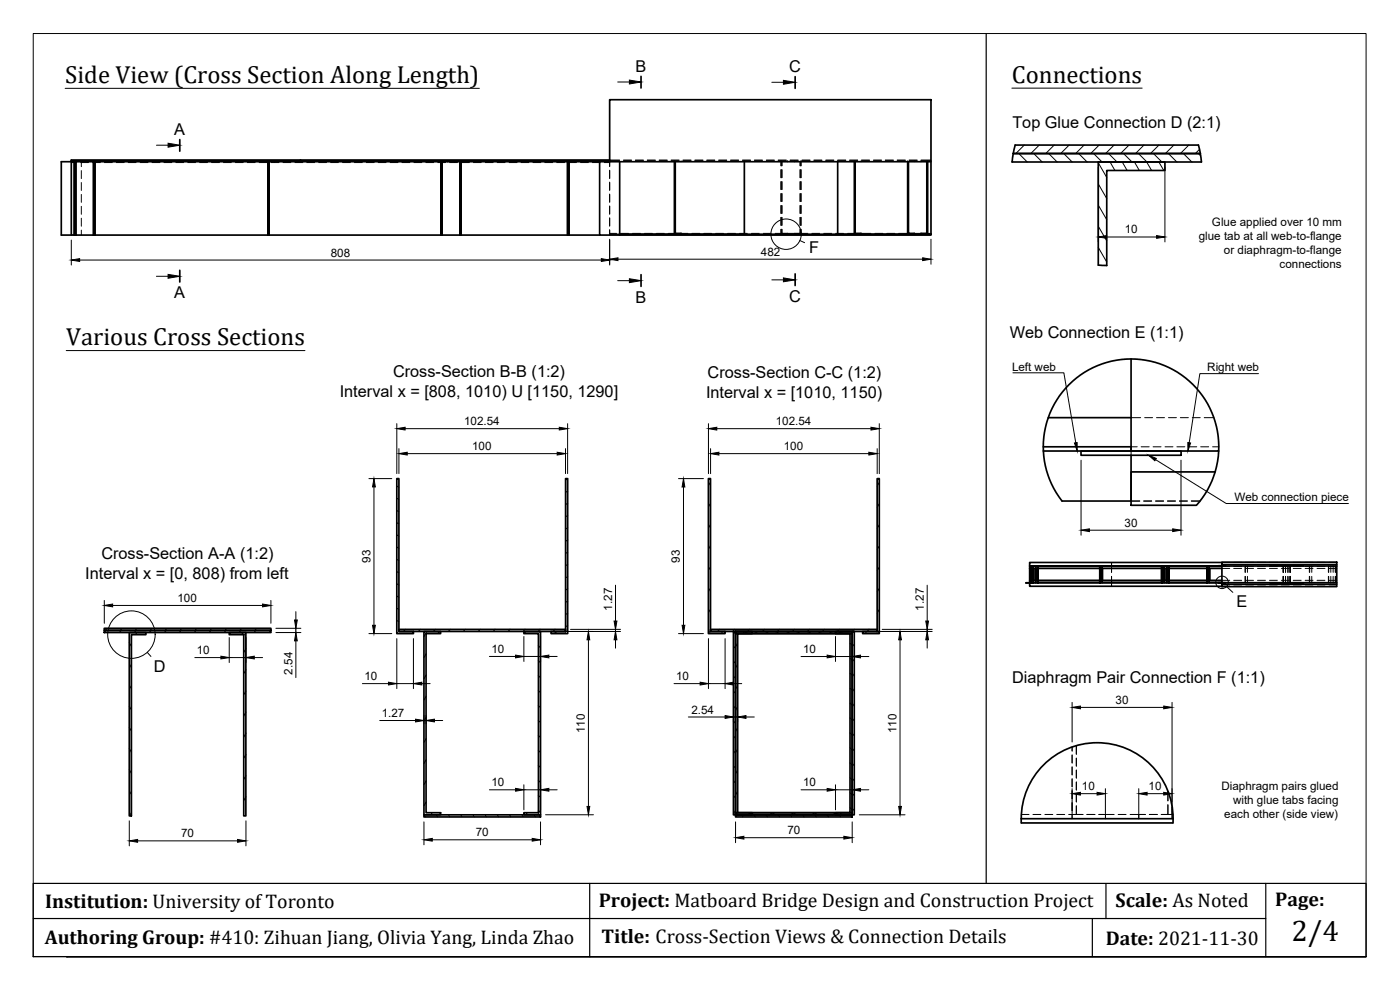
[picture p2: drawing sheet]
<svg xmlns="http://www.w3.org/2000/svg" width="420mm" height="297mm" viewBox="0 0 420 297" stroke-linecap="round" stroke-linejoin="round" font-family="sans-serif">
<!-- layer: Visible -->
<g fill="none" stroke="#000" stroke-width=".51">
<path d="M183 29.9h96.4v18.6h-96.4zM21.4 48h68.8v.3h-68.8zM22.4 48.5v22h.2v-22M28.1 48.5v22h.3v-22M80.4 48.5v22h.2v-22M132.4 48.5v22h.3v-22M138.1 48.5v22h.3v-22M170.4 48.5v22h.2v-22M180 48.5v22h6M183 48h-92.8v.3h92.8h-161.6v.2h161.6M186 48.5v22M202.4 48.5v21.8h2v-.3h-1.8v-21.5"/>
<path d="M223.4 48.5v21.8M251.4 48.5v21.8M256.4 48.5v21.8h2v-.3h-1.8v-21.5M272.4 48.5v21.8h2v-.3h-1.8v-21.5M278.2 48.5v21.5h-1.8v.3h2v-21.8M279.4 48.5v21.8M304.1 46.1h56.1M304.1 46.1l-.4 2.5h56.9l-.4-2.5M304.7 43.5h54.9M304.7 43.5l-.6 2.6M359.7 43.5l.5 2.6M21.4 70.5h-3v-22h3v22h158.6"/>
<path d="M186 70.3h93.4M279.4 70.3v.2h-93.4M329.6 79.5l2.6 .2-.1-28.6h17.5v-2.5h-20v31M339.4 107.7a26.3 26.3 0 0 0-24.8 17.6M339.4 107.7a26.3 26.3 0 0 1 26.3 27.6h-26.3zM313.1 134.1h26.3v1.2h-26.3M313.1 135.3a26.3 26.3 0 0 0 5.6 15h20.7v-13.7M324.4 135.3h30.1v1.3h-30.1zM339.4 125.3h-24.8l-1.1 4.3-.4 3v2.7M365.7 135.3l-.3 3.2-.7 3.1M119.1 143.6h.6v45.9h4.4v.6h-5zM169.7 143.6h.7v46.5h-5v-.6h4.3z"/>
<path d="M212.6 143.6h.6v45.9h4.4v.6h-5zM263.2 143.6h.7v46.5h-5v-.6h4.3zM339.4 141.6h25.3a26.1 26.1 0 0 1-5.6 10h-19.7zM307.9 174.8l58.8-.1zM309 174.9v1h57.7v-1M309 169.8l58.8-.1-1.1 .2zM309 169.9v4.2M309 170.5h.4M309.4 174.1h-.4v.6M309.4 169.8l.1 5zM309.5 170.5h1.9M309.5 174.1h1.9"/>
<path d="M310.1 170.5v3.6M310.8 170.5v3.6M311.4 169.8l.1 5zM311.5 170.5h18.6M311.5 174.1h18.6M330.1 169.8l.1 5zM330.2 170.5h18.5M330.2 174.1h18.5M330.8 170.5v3.6M348.7 169.8v5zM348.7 170.5h2M348.7 174.1h2"/>
<path d="M349.4 170.5v3.6M350.1 170.5v3.6M350.7 169.8l.1 5zM350.8 170.5h11.4M350.8 174.1h11.4M362.2 169.8l.1 5zM362.3 170.5h4.4M362.3 174.1h4.4M362.9 170.5v3.6M365.7 174.8l2.1 .1zM366.7 169.7v-.9h-57.7v1M366.7 169.8h34.5v5h-34.5z"/>
<path d="M366.7 168.7h34.5v.7h-34.5zM366.7 175.3h34.5v.7h-34.5zM381.2 169.8h10M381.2 174.8h10M401.2 169.4v.4M401.2 174.8v.5M31.3 188.5h50v.7h-50zM31.3 189.2h50v.6h-50zM38.8 189.8h5v.6h-4.4v54.4h-.6zM68.8 189.8h5v55h-.6v-54.4h-4.4zM119.7 188.8h50v.7h-50zM127.2 189.5h5v.6h-4.3v53.7h4.3v.7h-5z"/>
<path d="M157.2 189.5h5v55h-5v-.7h4.4v-53.7h-4.4zM213.2 188.8h50v.7h-50zM220.1 189.5h.6v55h-.6zM220.7 189.5h5v.6h-4.3v53.7h4.3v.7h-5zM220.7 189.5h35v.6h-35zM250.7 189.5h5v55h-5v-.7h4.4v-53.7h-4.4zM255.7 189.5h.7v55h-.7zM127.2 244.5h35v.6h-35zM220.7 244.5h35v.6h-35zM220.7 243.8h35v.7h-35zM306.5 245.6h45.5M306.5 245.6a22.8 22.8 0 0 1 22.8-22.8 22.8 22.8 0 0 1 22.8 22.8"/>
<path d="M352.1 245.6l-.1 1.3h-45.5v-1.3"/>
</g>
<!-- layer: Hidden -->
<g fill="none" stroke="#000" stroke-width=".3">
<path d="M21.4 48.8h1.6M22.4 48.3v.2M24.2 48.8h2.4M24.4 48.3v1.7M24.4 51.2v2.4M24.4 54.8v2.3M24.4 58.3v2.4M26.4 48.3v.2M27.8 48.8h2.3M28.4 48.3v.2M31.3 48.8h2.4M34.9 48.8h2.4"/>
<path d="M38.5 48.8h2.4M42.1 48.8h2.3M45.6 48.8h2.4M49.2 48.8h2.4M52.8 48.8h2.3M56.3 48.8h2.4M59.9 48.8h2.4M63.5 48.8h2.4M67.1 48.8h2.3M70.6 48.8h2.4M74.2 48.8h2.4M77.8 48.8h2.4"/>
<path d="M80.4 48.3v.2M81.3 48.8h2.4M82.4 48.3v.2M84.9 48.8h2.4M88.5 48.8h2.4M92.1 48.8h2.3M95.6 48.8h2.4M99.2 48.8h2.4M102.8 48.8h2.4M106.3 48.8h2.4M109.9 48.8h2.4M113.5 48.8h2.4"/>
<path d="M117.1 48.8h2.3M120.6 48.8h2.4M124.2 48.8h2.4M127.8 48.8h2.4M131.4 48.8h2.3M132.4 48.3v.2M134.4 48.3v.2M134.9 48.8h2.4M136.4 48.3v.2M138.4 48.3v.2M138.5 48.8h2.4M142.1 48.8h2.3"/>
<path d="M145.6 48.8h2.4M149.2 48.8h2.4M152.8 48.8h2.4M156.4 48.8h2.3M159.9 48.8h2.4M163.5 48.8h2.4M167.1 48.8h2.4M170.4 48.3v.2M170.6 48.8h2.4M172.4 48.3v.2M174.2 48.8h2.4M177.8 48.8h2.4"/>
<path d="M181.4 48.8h1.6M183 48.3h2.9M183 48h2.9M183 48.5v1.5M183 51.1v2.5M183 54.6v2.5M183 58.2v2.5M187.1 48.3h2.4M187.1 48h2.4M190.7 48.3h2.4M190.7 48h2.4M194.3 48.3h2.4"/>
<path d="M194.3 48h2.4M197.8 48.3h2.4M197.8 48h2.4M201.4 48.3h2.4M201.4 48h2.4M202.4 48.3v.2M204.4 48.3v.2M205 48.3h2.4M205 48h2.4M208.6 48.3h2.3M208.6 48h2.3M212.1 48.3h2.4"/>
<path d="M212.1 48h2.4M215.7 48.3h2.4M215.7 48h2.4M219.3 48.3h2.4M219.3 48h2.4M222.8 48.3h2.4M222.8 48h2.4M223.4 48.3v.2M226.4 48.3h2.4M226.4 48h2.4M230 48.3h2.4M230 48h2.4"/>
<path d="M233.6 48.3h2.3M233.6 48h2.3M234.4 48.3v1.4M234.4 50.9v2.4M234.4 54.5v2.4M234.4 58.1v2.4M234.7 48.5v1.2M234.7 50.9v2.4M234.7 54.5v2.4M234.7 58.1v2.4M236.4 48.3v.2M237.1 48.3h2.4"/>
<path d="M237.1 48h2.4M238.4 48.3v.2M240.1 48.5v1.2M240.1 50.9v2.4M240.1 54.5v2.4M240.1 58.1v2.4M240.4 48.3v1.4M240.4 50.9v2.4M240.4 54.5v2.4M240.4 58.1v2.4M240.7 48.3h2.4M240.7 48h2.4"/>
<path d="M244.3 48.3h2.4M244.3 48h2.4M247.8 48.3h2.4M247.8 48h2.4M251.4 48h2.4M253.8 48.3h-2.4v.2M255 48.3h2.4M255 48h2.4M256.4 48.3v.2M258.4 48.3v.2M258.6 48.3h2.3M258.6 48h2.3"/>
<path d="M262.1 48.3h2.4M262.1 48h2.4M265.7 48.3h2.4M265.7 48h2.4M269.3 48.3h2.4M269.3 48h2.4M272.4 48.3v.2M272.9 48.3h2.3M272.9 48h2.3M274.4 48.3v.2M276.4 48h3M278.4 48.3v.2"/>
<path d="M279.4 48.3h-3v.2M24.4 61.9v2.4M24.4 65.5v2.4M24.4 69.1v1.4M183 61.8v2.5M183 65.3v2.6M183 68.9v1.6M183 70h2.1M183 70.3h3M186.3 70h2.3M189.8 70h2.4M193.4 70h2.4"/>
<path d="M197 70h2.3M200.6 70h2M204.4 70h2M207.6 70h2.4M211.2 70h2.4M214.8 70h2.3M218.3 70h2.4M221.9 70h2.4M225.5 70h2.4M229 70h2.4M232.6 70h2.1M234.4 61.7v2.3"/>
<path d="M234.4 65.2v2.4M234.4 68.8v1.5M234.7 68.8v1.2h1.7M234.7 61.7v2.3M234.7 65.2v2.4M236.4 70h6M236.4 70v.3M238.4 70v.3M240.1 61.7v2.3M240.1 65.2v2.4M240.1 68.8v1.2M240.4 61.7v2.3"/>
<path d="M240.4 65.2v2.4M240.4 68.8v1.5M243.6 70h2.4M247.2 70h2.4M250.8 70h2.4M254.4 70h2.2M258.4 70h3M262.6 70h2.3M266.1 70h2.4M269.7 70h2.9M274.4 70h2M278.2 70h1.2"/>
<path d="M339.4 135.3v1.3M339.4 125.3h2.9M339.4 134.1h1.9M342.5 134.1h2.4M343.5 125.3h2.4M346.1 134.1h2.3M347.1 125.3h2.4M349.6 134.1h2.4M350.7 125.3h2.4M353.2 134.1h2.4M354.2 125.3h2.4M356.8 134.1h2.4"/>
<path d="M357.8 125.3h2.4M360.3 134.1h2.4M361.4 125.3h2.9M363.9 134.1h1.9M339.4 150.3h2.7M343.2 150.3h2.4M346.8 150.3h2.4M350.4 150.3h2.4M354 150.3h2.3M357.5 150.3h2.7M309 174.8v.1M309.4 170.5h.1"/>
<path d="M309.4 174.1h.1M310.1 174.1v.7h-.6M310.1 169.8v.7M310.8 169.8v.7M310.8 174.1v.7M311.4 170.5h.1M311.4 174.1h.1M330.1 170.5h.1M330.1 174.1h.1M330.8 169.8v.7M330.8 174.1v.7M333.6 168.8v2.9"/>
<path d="M333.6 172.9v3M348.7 170.5h.1M348.7 174.1h.1M349.4 169.8v.7M349.4 174.1v.7M350.1 169.8v.7M350.1 174.1v.7M350.7 170.5h.1M350.7 174.1h.1M362.2 170.5h.1M362.2 174.1h.1M362.9 169.8v.7"/>
<path d="M362.9 174.1v.7M366.7 169.7v.1M366.7 174.8v.1M366.7 175.9h2.4M366.7 168.8h2.4M366.7 170.5h2.4M366.7 174.1h2.4M366.7 169.9h2.4M366.7 174.7h2.4M370.2 175.9h2.4M370.2 168.8h2.4M370.2 170.5h2.4"/>
<path d="M370.2 174.1h2.4M370.2 169.9h2.4M370.2 174.7h2.4M373.7 169.8v1.9M373.7 172.9v1.9M373.8 169.8v1.9M373.8 172.9v1.9M373.8 175.9h2.4M373.8 168.8h2.4M373.8 170.5h2.4M373.8 174.1h2.4M373.8 169.9h2.4"/>
<path d="M373.8 174.7h2.4M374.4 169.8v1.9M374.4 172.9v1.9M377.4 175.9h2.4M377.4 168.8h2.4M377.4 170.5h2.4M377.4 174.1h2.4M377.4 169.9h2.4M377.4 174.7h2.4M381 175.9h2.3M381 168.8h2.3M381 170.5h2.3"/>
<path d="M381 174.1h2.3M381 169.9h2.3M381 174.7h2.3M384.5 175.9h2.4M384.5 168.8h2.4M384.5 170.5h2.4M384.5 174.1h2.4M384.5 169.9h2.4M384.5 174.7h2.4M385.1 169.8v1.9M385.1 172.9v1.9M385.2 169.8v1.9"/>
<path d="M385.2 172.9v1.9M385.8 169.8v1.9M385.8 172.9v1.9M386.5 169.8v1.9M386.5 172.9v1.9M387.1 169.8v1.9M387.1 172.9v1.9M387.2 169.8v1.9M387.2 172.9v1.9M388.1 175.9h2.4M388.1 168.8h2.4M388.1 170.5h2.4"/>
<path d="M388.1 174.1h2.4M388.1 169.9h2.4M388.1 174.7h2.4M391.7 175.9h2.4M391.7 168.8h2.4M391.7 170.5h2.4M391.7 174.1h2.4M391.7 169.9h2.4M391.7 174.7h2.4M393 169.8v1.9M393 172.9v1.9M393.7 169.8v1.9"/>
<path d="M393.7 172.9v1.9M395.3 175.9h2.3M395.3 168.8h2.3M395.3 170.5h2.3M395.3 174.1h2.3M395.3 169.9h2.3M395.3 174.7h2.3M398.7 169.8v1.9M398.7 172.9v1.9M398.8 169.8v1.9M398.8 172.9v1.9M398.8 175.9h2.4"/>
<path d="M398.8 168.8h2.4M398.8 170.5h2.4M398.8 174.1h2.4M398.8 169.9h2.4M398.8 174.7h2.4M399.4 169.8v1.9M399.4 172.9v1.9M400.1 169.8v1.9M400.1 172.9v1.9M400.7 169.8v1.9M400.7 172.9v1.9M400.8 169.8v1.9"/>
<path d="M400.8 172.9v1.9M321.8 224.1v1.2M321.8 226.5v2.4M321.8 230.1v2.4M321.8 233.7v2.4M321.8 237.3v2.4M323 223.7v2.6M323 227.5v2.4M323 231.1v2.4M323 234.6v2.4M323 238.2v2.4M350.5 237.4v2.9"/>
<path d="M306.5 244.4h2.3M310 244.4h2.4M313.6 244.4h2.4M317.1 244.4h2.4M320.7 244.4h2.3M321.8 240.8v2.4M321.8 244.4v1.2M323 241.8v2.6h2M326.2 244.4h2.4M329.8 244.4h2v1.2M331.8 244.4h2.6M335.6 244.4h2.3"/>
<path d="M339.2 244.4h4.5M341.8 244.4v1.2M344.9 244.4h2.4M348.5 244.4h3.5M350.5 241.5v2.9M351.8 242.1v3.5"/>
</g>
<!-- layer: Border -->
<path d="M10 10.1h400v276.9h-400z" fill="none" stroke="#000" stroke-width=".3"/>
<!-- layer: TitleBlock -->
<path d="M10 265.1h400v21.9h-400zM10 275.6h369.9M177 265.1v21.9M327.8 275.7v11.3M331.9 265.1v10.5M379.9 265.1v21.9M410 287h-390h390" fill="none" stroke="#000" stroke-width=".36"/>
<circle cx="20" cy="287" r=".18" fill="#000"/>
<!-- layer: Dimensions -->
<g fill="none" stroke="#000" stroke-width=".3">
<path d="M329.6 50.1v22.5M349.6 50.1v22.5M21.4 72v7.5M23.9 78h156.6M183 71.8v7.7M185.5 77.8h91.4M279.4 71.8v7.5M332.1 71.1h15M119.1 127.1v15M119.7 134.6v7.5M121.6 128.6h46.3M122.2 136.1h45"/>
<path d="M169.7 134.6v7.5M170.3 127.1v15M212.6 127.1v15M213.3 134.6v7.5M215.1 128.6h46.3M215.8 136.1h45M263.2 134.6v7.5M263.9 127.1v15M324.4 138.1v22.5M354.4 138.1v22.5M110.7 143.6h6.9M112.2 146.1v41.5"/>
<path d="M203.6 143.6h7.5M205.1 146.1v41.5M326.9 159.1h25M184.7 175.6v10.7M278.3 175.6v10.7M31.3 180.2v6.8M33.8 181.7h45M58.5 197.3h7.8M68.8 191.3v7.5M68.8 197.3h5M73.8 191.3v7.5M76.3 197.3h2.5"/>
<path d="M81.3 180.2v6.8M82.8 188.5h7.5M82.8 189.8h7.5M88.8 183.5v2.5M88.8 188.5v1.3M88.8 192.3v11M110.7 190.1h6.9M119.1 191.6v15M124.1 191.6v15M146.9 197h7.8M157.2 191v7.5M157.2 197h5"/>
<path d="M162.2 191v7.5M163.7 189.5h22.5M164.7 197h2.5M171.2 188.8h15M176.6 192v50M184.7 188.8v.7M184.7 192v2.5M203.6 190.1h7.5M212.6 191.6v15M217.6 191.6v15M240.4 197h7.8M250.7 197h5.1"/>
<path d="M250.7 191v7.5M255.8 191v7.5M257.9 189.5h21.9M258.3 197h2.5M264.8 188.8h15M270.1 192v50M278.3 188.8v.7M278.3 192v2.5M108.8 205.1h7.8M114 216.2h10.7M119.1 205.1h5M126.6 205.1h2.5"/>
<path d="M127.2 214.7v2.5M127.2 216.2h.7M127.9 214.7v2.5M130.4 216.2h2.5M202.3 205.1h7.8M206.6 215.1h11M212.6 205.1h5M220.1 205.1h2.5M220.1 215.7v.9M220.1 215.1h1.3M221.4 215.7v.9M223.9 215.1h2.5"/>
<path d="M321.8 210.7v11.9M324.3 212.2h24.9M351.7 210.7v33.4M146.9 237h7.8M157.2 235.5v7.5M157.2 237h5M162.2 235.5v7.5M164.7 237h2.5M240.4 237h7.8M250.7 237h5.1M250.7 235.5v7.5M255.8 235.5v7.5"/>
<path d="M258.3 237h2.5M321.8 236.6v7.5M324.3 238.1h4.9M331.7 236.6v7.5M341.8 236.6v7.5M344.3 238.1h4.9M38.8 246.3v7.5M41.3 252.3h30M73.8 246.3v7.5M127.2 246.6v6.9M129.7 252h30M162.2 246.6v6.9"/>
<path d="M163.7 244.5h14.4M220.7 246.6v6.2M223.2 251.3h30.1M255.8 246.6v6.2M257.9 244.5h13.7"/>
</g>
<g fill="#000" stroke="#000" stroke-width=".3">
<path d="M21.4 78l2.5-.4v.9zM180.5 77.6l2.5 .4-2.5 .5zM183 77.8l2.5-.4v.8zM276.9 77.4l2.5 .4-2.5 .4zM329.6 71.1l2.5-.4v.8zM347.1 70.7l2.5 .4-2.5 .4zM119.1 128.6l2.5-.4v.8zM119.7 136.1l2.5-.4v.8zM167.2 135.7l2.5 .4-2.5 .4zM167.9 128.2l2.4 .4-2.4 .4zM212.6 128.6l2.5-.4v.8zM213.3 136.1l2.5-.4v.8z"/>
<path d="M260.8 135.7l2.4 .4-2.4 .4zM261.4 128.2l2.5 .4-2.5 .4zM112.2 143.6l.4 2.5h-.8zM205.1 143.6l.4 2.5h-.8zM324.4 159.1l2.5-.4v.8zM351.9 158.7l2.5 .4-2.5 .4zM31.3 181.7l2.5-.5v.9zM66.3 196.9l2.5 .4-2.5 .4zM73.8 197.3l2.5-.4v.8zM78.8 181.2l2.5 .5-2.5 .4zM88.4 186h.8l-.4 2.5zM88.8 189.8l.4 2.5h-.8z"/>
<path d="M111.8 187.6h.8l-.4 2.5zM154.7 196.6l2.5 .4-2.5 .4zM162.2 197l2.5-.4v.8zM176.6 189.5l.4 2.5h-.8zM184.7 189.5l.4 2.5h-.8zM184.3 186.3h.8l-.4 2.5zM204.7 187.6h.8l-.4 2.5zM248.2 196.6l2.5 .4-2.5 .4zM255.8 197l2.5-.4v.8zM270.1 189.5l.4 2.5h-.8zM278.3 189.5l.4 2.5h-.9zM277.8 186.3h.9l-.4 2.5z"/>
<path d="M116.6 204.7l2.5 .4-2.5 .4zM124.7 215.8l2.5 .4-2.5 .4zM124.1 205.1l2.5-.4v.8zM127.9 216.2l2.5-.4v.8zM210.1 204.7l2.5 .4-2.5 .4zM217.6 214.7l2.5 .4-2.5 .4zM217.6 205.1l2.5-.4v.8zM221.4 215.1l2.5-.4v.8zM321.8 212.2l2.5-.4v.9zM349.2 211.8l2.5 .4-2.5 .5zM154.7 236.5l2.5 .5-2.5 .4zM162.2 237l2.5-.5v.9z"/>
<path d="M248.2 236.6l2.5 .4-2.5 .4zM255.8 237l2.5-.4v.8zM321.8 238.1l2.5-.4v.9zM329.2 237.7l2.5 .4-2.5 .5zM341.8 238.1l2.5-.4v.9zM349.2 237.7l2.5 .4-2.5 .5zM38.8 252.3l2.5-.4v.8zM71.3 251.9l2.5 .4-2.5 .4zM127.2 252l2.5-.4v.8zM159.7 251.6l2.5 .4-2.5 .4zM176.2 242h.8l-.4 2.5zM220.7 251.3l2.5-.4v.9z"/>
<path d="M253.3 250.9l2.5 .4-2.5 .5zM269.7 242h.8l-.4 2.5z"/>
</g>
<!-- layer: Hatching -->
<g fill="none" stroke="#000" stroke-width=".3">
<path d="M303.7 48.5l.1 .1M305.8 46.1l2.5 2.5M307.4 43.5l-2.5 2.6M310.2 46.1l2.6 2.5M311.9 43.5l-2.5 2.6M314.7 46.1l2.6 2.5M316.4 43.5l-2.6 2.6M319.2 46.1l2.6 2.5M320.9 43.5l-2.6 2.6M323.7 46.1l2.6 2.5M325.4 43.5l-2.6 2.6M328.2 46.1l2.6 2.5"/>
<path d="M329.6 55.2l2.5 4.4M329.6 48.8l2.5 4.4M329.9 43.5l-2.6 2.6M332.7 46.1l2.5 2.5M333.1 48.6l1.5 2.5M334.3 43.5l-2.5 2.6M336.8 48.6l1.5 2.5M337.2 46.1l2.5 2.5M338.8 43.5l-2.5 2.6M340.5 48.6l1.4 2.5M341.7 46.1l2.5 2.5M343.3 43.5l-2.5 2.6"/>
<path d="M344.1 48.6l1.5 2.5M346.2 46.1l2.5 2.5M347.8 48.6l1.5 2.5M347.8 43.5l-2.5 2.6M350.6 46.1l2.6 2.5M352.3 43.5l-2.5 2.6M355.2 46.1l2.5 2.5M356.8 43.5l-2.6 2.6M359.6 46.1l.7 .7M360 44.8l-1.3 1.3M329.6 74.2l2.5 4.4M329.6 67.9l2.5 4.4"/>
<path d="M329.6 61.5l2.5 4.4M119.1 156.9l.6 .3M119.1 153.2l.6 .4M119.1 149.5l.6 .4M119.1 145.8l.6 .4M170.3 143.7l-.6 .4M170.3 147.4l-.6 .3M170.3 151l-.6 .4M170.3 154.7l-.6 .4M170.3 158.4l-.6 .3M212.6 157.3l.7 1.1M212.6 151l.7 1.1"/>
<path d="M212.6 144.6l.7 1.1M263.9 144.8l-.7 1.1M263.9 151.1l-.7 1.1M263.9 157.5l-.7 1.1M119.1 178.8l.6 .4M119.1 175.2l.6 .3M119.1 171.5l.6 .4M119.1 167.8l.6 .4M119.1 164.2l.6 .3M119.1 160.5l.6 .4M170.3 162l-.6 .4M170.3 165.7l-.6 .4"/>
<path d="M170.3 169.4l-.6 .3M170.3 173l-.6 .4M170.3 176.7l-.6 .4M212.6 176.4l.7 1.1M212.6 170l.7 1.1M212.6 163.7l.7 1.1M263.9 163.8l-.7 1.1M263.9 170.2l-.7 1.1M263.9 176.5l-.7 1.1M31.3 189.2l.6 .6M32.2 188.5l-.6 .7M35.8 189.2l.6 .6"/>
<path d="M36.7 188.5l-.7 .7M38.8 199.2l.6 1.1M38.8 192.8l.6 1.1M40.3 189.2l.6 .6M40.7 189.8l.4 .6M41.2 188.5l-.7 .7M44.7 189.2l.7 .6M45.7 188.5l-.7 .7M49.3 189.2l.6 .6M50.1 188.5l-.6 .7M53.7 189.2l.7 .6M54.6 188.5l-.6 .7"/>
<path d="M58.2 189.2l.7 .6M59.1 188.5l-.6 .7M62.7 189.2l.7 .6M63.6 188.5l-.6 .7M67.2 189.2l.6 .6M68.1 188.5l-.6 .7M69.3 189.8l-.4 .6M71.7 189.2l.6 .6M72.6 188.5l-.6 .7M72.9 189.8l-.4 .6M73.8 194.6l-.6 1.1M76.2 189.2l.6 .6"/>
<path d="M77.1 188.5l-.6 .7M80.7 189.2l.6 .6M81.3 188.8l-.4 .4M119.1 189.8l.4 .3M119.1 186.2l.6 .3M119.1 182.5l.6 .4M121.7 188.8l-.7 .7M126.2 188.8l-.7 .7M127.9 196.2l-.7 1.1M128.1 189.5l-.9 1.5M130.7 188.8l-.7 .7M131.8 189.5l-.4 .6"/>
<path d="M135.1 188.8l-.6 .7M139.6 188.8l-.6 .7M144.1 188.8l-.6 .7M148.6 188.8l-.6 .7M153.1 188.8l-.6 .7M157.3 189.5l.6 .6M157.6 188.8l-.6 .7M161.6 198.2l.6 .7M161.6 193.7l.6 .7M161.8 189.5l.4 .4M162.1 188.8l-.6 .7M166.6 188.8l-.7 .7"/>
<path d="M167.3 189.5l-1.1 .6M170.3 180.4l-.6 .3M170.3 184l-.6 .4M170.3 187.7l-.6 .4M212.6 189.1l.6 1M212.6 182.7l.7 1.1M216 188.8l-.7 .7M216.5 189.5l.4 .6M220.1 198.4l.6 .6M220.1 193.9l.6 .6M220.2 189.5l.5 .5M220.5 188.8l-.7 .7"/>
<path d="M220.7 189.9l.4 .2M221.4 193l-.7 1.1M221.4 199.3l-.7 1.1M223.4 189.5l-.4 .6M224.4 189.5l-1.1 .6M224.9 188.8l-.6 .7M226.4 189.5l1.1 .6M229.4 188.8l-.6 .7M230.8 189.5l-1.1 .6M232.7 189.5l1.1 .6M233.9 188.8l-.6 .7M237.1 189.5l-1.1 .6"/>
<path d="M238.4 188.8l-.6 .7M239.1 189.5l1.1 .6M242.9 188.8l-.6 .7M243.5 189.5l-1.1 .6M245.4 189.5l1.1 .6M247.4 188.8l-.6 .7M249.8 189.5l-1.1 .6M251.6 189.5l.6 .6M251.8 189.5l1.1 .6M251.9 188.8l-.7 .7M255.1 197.5l.7 .6M255.1 193l.7 .6"/>
<path d="M255.8 189.7l-.7 .4M256.4 188.8l-.7 .7M256.4 193.3l-.6 .7M256.4 197.8l-.6 .6M260.1 189.5l-.4 .6M260.9 188.8l-.7 .7M263.9 182.9l-.7 1.1M263.9 189.2l-.5 .9M38.8 218.2l.6 1.1M38.8 211.9l.6 1.1M38.8 205.5l.6 1.1M73.8 201l-.6 1.1"/>
<path d="M73.8 207.3l-.6 1.1M73.8 213.7l-.6 1.1M127.9 202.6l-.7 1.1M127.9 208.9l-.7 1.1M127.9 215.3l-.7 1.1M161.6 216.2l.6 .6M161.6 211.7l.6 .6M161.6 207.2l.6 .6M161.6 202.7l.6 .7M220.1 207.4l.6 .6M220.1 216.4l.6 .6M220.1 211.9l.6 .6"/>
<path d="M220.1 202.9l.6 .6M221.4 205.7l-.7 1.1M221.4 212l-.7 1.1M221.4 218.4l-.7 1.1M255.1 219.9l.7 .6M255.1 215.4l.7 .7M255.1 210.9l.7 .7M255.1 206.4l.7 .7M255.1 202l.7 .6M256.4 202.3l-.6 .6M256.4 206.8l-.6 .6M256.4 211.3l-.6 .6"/>
<path d="M256.4 215.8l-.6 .6M38.8 237.3l.6 1.1M38.8 230.9l.6 1.1M38.8 224.6l.6 1.1M73.8 220l-.6 1.1M73.8 226.4l-.6 1.1M73.8 232.7l-.6 1.1M73.8 239.1l-.6 1.1M127.9 221.6l-.7 1.1M127.9 228l-.7 1.1M127.9 234.3l-.7 1.1M161.6 238.6l.6 .7"/>
<path d="M161.6 234.2l.6 .6M161.6 229.7l.6 .6M161.6 225.2l.6 .6M161.6 220.7l.6 .6M220.1 238.8l.6 .6M220.1 234.3l.6 .6M220.1 229.8l.6 .6M220.1 225.3l.6 .7M220.1 220.8l.6 .7M221.4 224.7l-.7 1.1M221.4 231.1l-.7 1.1M221.4 237.4l-.7 1.1"/>
<path d="M255.1 237.9l.7 .6M255.1 233.4l.7 .6M255.1 228.9l.7 .6M255.1 224.4l.7 .6M256.4 220.2l-.6 .7M256.4 224.8l-.6 .6M256.4 229.2l-.6 .7M256.4 233.7l-.6 .7M256.4 238.2l-.6 .7M38.8 243.6l.6 1.1M127.3 244.5l.3 .6M127.9 240.7l-.7 1.1"/>
<path d="M129.7 243.8l-.4 .7M130.9 244.5l.4 .6M134.6 244.5l.4 .6M138.3 244.5l.3 .6M141.9 244.5l.4 .6M145.6 244.5l.4 .6M149.3 244.5l.3 .6M152.9 244.5l.4 .6M156.6 244.5l.4 .6M157.8 243.8l.6 .7M160.3 244.5l.3 .6M161.6 243.1l.6 .7"/>
<path d="M220.1 243.3l.6 .6M221.4 243.8l-.4 .7M222.6 244.5l.4 .6M225 243.8l-.4 .7M225.3 243.8l1.1 .7M225.5 243.8l-1.1 .7M226.3 244.5l.3 .6M229.9 244.5l.4 .6M231.7 243.8l1.1 .7M231.9 243.8l-1.1 .7M233.6 244.5l.4 .6M237.3 244.5l.3 .6"/>
<path d="M238 243.8l1.1 .7M238.2 243.8l-1.1 .7M240.9 244.5l.4 .6M244.4 243.8l1.1 .7M244.6 243.8l-1.1 .7M244.6 244.5l.4 .6M248.3 244.5l.3 .6M250.7 243.8l1.1 .7M250.9 243.8l-1.1 .7M251.9 244.5l.4 .6M252.1 243.8l.6 .7M255.1 242.4l.7 .6"/>
<path d="M255.6 244.5l.2 .3M256.4 242.7l-.6 .6"/>
</g>
<!-- layer: Annotations -->
<path d="M192.4 22.9v3.5M238.6 23v3.5M54 41.9v3.5M54 81.1v3.5M192.4 82.4v3.5M238.6 82.2v3.5" fill="none" stroke="#000" stroke-width=".51"/>
<g fill="none" stroke="#000" stroke-width=".3">
<path d="M19.6 26.5h124.3M185.4 24.6h3.5M231.6 24.7h3.5M303.7 26.4h39.1M46.9 43.6h3.5M240.1 72.2l1.4 .6M46.9 82.9h3.5M185.4 84.2h3.5M231.6 84h3.5M19.9 105.2h71.6M304 111.9h15.3l3.6 20.9M377.7 112.1h-17.6l-3.2 20.7"/>
<path d="M346.8 137.9l21.2 13.2h36.7M368.1 176l1.9 1.7M44.2 195.7l1.1 1.3"/>
<circle cx="235.9" cy="70.3" r="4.6"/>
<circle cx="366.7" cy="174.7" r="1.87"/>
<circle cx="39.4" cy="190.4" r="7.1"/>
</g>
<path d="M188.9 24l3.5 .6-3.5 .6zM235.1 24.1l3.5 .6-3.5 .6zM50.4 43l3.6 .6-3.6 .6zM50.4 82.3l3.6 .6-3.6 .6zM188.9 83.6l3.5 .6-3.5 .6zM235.1 83.4l3.5 .6-3.5 .5zM322.5 132.9l.8-.1v2.5zM344.7 136.6l2.3 .9-.4 .7zM356.5 132.8l.8 .1-.8 2.4z" fill="#000" stroke="#000" stroke-width=".3"/>
<!-- layer: Sketch2 -->
<path d="M296 10.1v255" fill="none" stroke="#000" stroke-width=".36"/>
<text font-size="8.9" x="387.6" y="282.3">2/4</text>
<g font-size="7.4">
<text x="19.6" y="24.9">Side View (Cross Section Along Length)</text>
<text x="303.7" y="24.8">Connections</text>
<text x="19.9" y="103.6">Various Cross Sections</text>
</g>
<g font-size="6">
<text x="13.5" y="272.3">Institution: University of Toronto</text>
<text x="179.7" y="272.1">Project: Matboard Bridge Design and Construction Project</text>
<text x="334.8" y="272">Scale: As Noted</text>
<text x="382.7" y="271.9">Page:</text>
<text x="13.4" y="283.2">Authoring Group: #410: Zihuan Jiang, Olivia Yang, Linda Zhao</text>
<text x="180.5" y="283">Title: Cross-Section Views &amp; Connection Details</text>
<text x="331.8" y="283.5">Date: 2021-11-30</text>
</g>
<g font-size="4.9">
<text x="190.7" y="21.5">B</text>
<text x="236.8" y="21.5">C</text>
<text x="52.3" y="40.5">A</text>
<text x="303.8" y="38.3">Top Glue Connection D (2:1)</text>
<text x="242.8" y="75.9">F</text>
<text x="52.3" y="89.5">A</text>
<text x="190.7" y="90.8">B</text>
<text x="236.8" y="90.6">C</text>
<text x="303" y="101.5">Web Connection E (1:1)</text>
<text x="118" y="113.2">Cross-Section B-B (1:2)</text>
<text x="212.4" y="113.4">Cross-Section C-C (1:2)</text>
<text x="102" y="119">Interval x = [808, 1010) U [1150, 1290]</text>
<text x="211.9" y="119.3">Interval x = [1010, 1150)</text>
<text x="30.4" y="167.9">Cross-Section A-A (1:2)</text>
<text x="25.6" y="173.7">Interval x = [0, 808) from left</text>
<text x="371.1" y="182.1">E</text>
<text x="46.2" y="201.7">D</text>
<text x="303.8" y="205">Diaphragm Pair Connection F (1:1)</text>
</g>
<g font-size="3.5">
<text x="337.5" y="70">10</text>
<text x="359.8" y="72">glue tab at all web-to-flange</text>
<text x="363.7" y="67.7">Glue applied over 10 mm</text>
<text x="99.3" y="77">808</text>
<text x="228.3" y="76.7">482</text>
<text x="367.3" y="76.1">or diaphragm-to-flange</text>
<text x="384" y="80.3">connections</text>
<text x="303.7" y="111.3">Left web</text>
<text x="362.3" y="111.4">Right web</text>
<text x="139.3" y="127.6">102.54</text>
<text x="232.8" y="127.6">102.54</text>
<text x="141.7" y="135.1">100</text>
<text x="235.2" y="135.1">100</text>
<text x="370.5" y="150.4">Web connection piece</text>
<text x="337.5" y="158">30</text>
<text x="111.2" y="168.8" transform="rotate(-90 111.2 168.8)">93</text>
<text x="204.1" y="168.8" transform="rotate(-90 204.1 168.8)">93</text>
<text x="53.3" y="180.6">100</text>
<text x="183.7" y="183.2" transform="rotate(-90 183.7 183.2)">1.27</text>
<text x="277.2" y="183.2" transform="rotate(-90 277.2 183.2)">1.27</text>
<text x="59.1" y="196.2">10</text>
<text x="147.5" y="195.9">10</text>
<text x="241" y="195.9">10</text>
<text x="87.8" y="202.4" transform="rotate(-90 87.8 202.4)">2.54</text>
<text x="109.4" y="204.1">10</text>
<text x="202.9" y="204.1">10</text>
<text x="114.6" y="215.2">1.27</text>
<text x="207.5" y="214.1">2.54</text>
<text x="334.8" y="211.2">30</text>
<text x="175.5" y="220" transform="rotate(-90 175.5 220)">110</text>
<text x="269.1" y="220" transform="rotate(-90 269.1 220)">110</text>
<text x="147.5" y="235.9">10</text>
<text x="241" y="235.9">10</text>
<text x="324.7" y="237.1">10</text>
<text x="344.7" y="237.1">10</text>
<text x="366.6" y="237">Diaphragm pairs glued</text>
<text x="367.4" y="245.4">each other (side view)</text>
<text x="370.1" y="241.2">with glue tabs facing</text>
<text x="54.4" y="251.3">70</text>
<text x="142.8" y="250.9">70</text>
<text x="236.3" y="250.3">70</text>
</g>
</svg>
